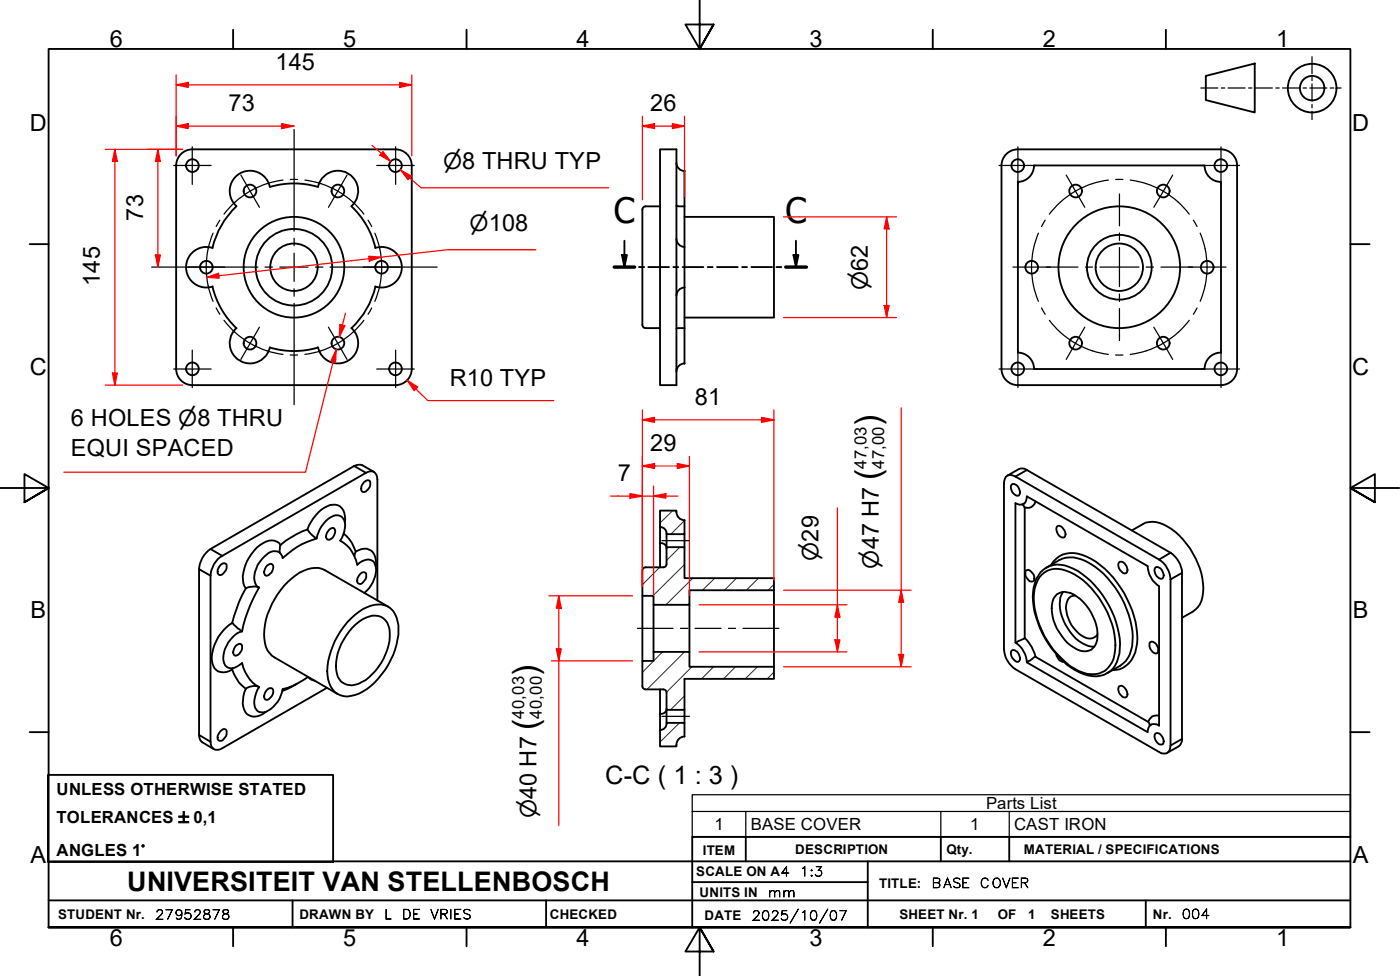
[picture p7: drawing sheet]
<svg xmlns="http://www.w3.org/2000/svg" width="287mm" height="200mm" viewBox="0 0 287 200" stroke-linecap="round" stroke-linejoin="round" font-family="sans-serif">
<!-- layer: Hatch -->
<g fill="none" stroke="#1e1e47" stroke-width=".21">
<path d="M135.3 116.3l-3.5 3.5M138 104.6l-2.6 2.6M139.4 112.1l-2.7 2.8M140.4 115.7l-6.5 6.4M140.4 106.7l-2.8 2.8M142.1 118.5l-5.5 5.5M146.6 118.5l-2.5 2.5M151.1 118.5l-2.5 2.5M155.6 118.5l-2.5 2.5M158.7 119.8l-1.2 1.2M135.9 133.6l-4.1 4.2M140.4 133.6l-7.7 7.7"/>
<path d="M141.4 123.6l-.3 .4M141.9 136.7l-5.2 5.2M146.4 136.7l-2.5 2.4M150.9 136.7l-2.5 2.4M155.4 136.7l-2.6 2.4M158.7 137.7l-1.3 1.4M139.4 148.1l-4 4M140.4 142.6l-2.9 2.9"/>
</g>
<!-- layer: Visible Edges(ISO) -->
<g fill="none" stroke="#000" stroke-width=".38">
<path d="M36.1 33.9v41.7M39.4 30.6h41.8M39.5 30.6a3.3 3.3 0 0 0-3.4 3.3M55.3 38.3a4.2 4.2 0 0 0-6.1-2.7 4.2 4.2 0 0 0-.7 6.7 17.2 17.2 0 0 0-4.9 8.5M55.4 38.3a17.2 17.2 0 0 1 9.8 0 4.2 4.2 0 0 1 6.2-2.8 4.2 4.2 0 0 1 .7 6.7 17.5 17.5 0 0 1 4.9 8.6M81.1 30.6a3.3 3.3 0 0 1 3.4 3.3M84.5 33.9v41.7M135.4 30.6h3.3v48.3h-3.3zM138.7 33.4a1.68 1.68 0 0 0 1.7 1.7M140.4 35v7.3M205.4 33.9v41.7M208.8 30.6a3.3 3.3 0 0 0-3.4 3.3"/>
<path d="M208.8 30.6h41.6M208.8 37.3v35M212.1 33.9a3.3 3.3 0 0 1-3.3 3.4M212.1 33.9h35M247.1 33.9a3.3 3.3 0 0 0 3.3 3.4M250.4 30.6a3.3 3.3 0 0 1 3.3 3.3M250.4 37.3v35M253.7 33.9v41.7M43.6 58.7a17.2 17.2 0 0 0 4.9 8.6M43.6 50.8a4.2 4.2 0 0 0-5.4 4 4.2 4.2 0 0 0 5.4 3.9M77 50.8a4.2 4.2 0 0 1 5.4 4 4.2 4.2 0 0 1-5.4 3.9M77 58.7a17.2 17.2 0 0 1-4.9 8.6"/>
<path d="M131.8 42.9v23.7M132.4 42.3h3M132.4 42.3a.67 .67 0 0 0-.6 .7M138.7 42.2l1.7 .1M138.7 48.9a1.68 1.68 0 0 0 1.7 1.7M140.4 42.3v32.2M140.4 44.4h18.3v20.7h-18.3M140.4 58.9a1.68 1.68 0 0 0-1.7 1.7M36.1 75.6a3.3 3.3 0 0 0 3.4 3.3M39.4 78.9h41.8M48.5 67.2a4.2 4.2 0 0 0 .7 6.7 4.2 4.2 0 0 0 6.1-2.7M55.4 71.2a17.2 17.2 0 0 0 9.8 0"/>
<path d="M72.1 67.2a4.2 4.2 0 0 1-.7 6.7 4.2 4.2 0 0 1-6.2-2.7M84.5 75.6a3.3 3.3 0 0 1-3.4 3.3M131.8 66.6a.67 .67 0 0 0 .6 .6M132.4 67.2h3M140.4 67.2h-1.4l-.3 .2M140.4 74.5a1.68 1.68 0 0 0-1.7 1.7M205.4 75.6a3.3 3.3 0 0 0 3.4 3.3M208.8 72.3a3.3 3.3 0 0 1 3.3 3.3M208.8 78.9h41.6M212.1 75.6h35M250.4 72.3a3.3 3.3 0 0 0-3.3 3.3M253.7 75.6a3.3 3.3 0 0 1-3.3 3.3"/>
<path d="M74.7 98.7a.73 .73 0 0 1 1.2 0 1.81 1.81 0 0 1-1.4 2.1 .9 .9 0 0 1-.3-1.4zM76.7 96.7l-2.3-1.3a2.08 2.08 0 0 0-1.8 .1l-29.4 17a5.4 5.4 0 0 0-2.4 4.1v34a1.66 1.66 0 0 0 .7 1.5l2.4 1.4M206.3 97.7a1.41 1.41 0 0 1 2 0l29.4 17a5.4 5.4 0 0 1 2.4 4v34.1a1.42 1.42 0 0 1-.7 1.5 1.42 1.42 0 0 1-1.7-.2l-29.4-16.9a5.4 5.4 0 0 1-2.4-4.2v-34zM206.6 97.5l2.4-1.4a1.71 1.71 0 0 1 1.6 .2l29.5 17a5.4 5.4 0 0 1 2.3 4.1v34a1.87 1.87 0 0 1-.7 1.6l-2.3 1.3M207.5 99.3a1.27 1.27 0 0 1 1.7 1.3 .67 .67 0 0 1-.2 .9 .67 .67 0 0 1-1-.2 1.63 1.63 0 0 1-.5-2zM45.3 115.8a.73 .73 0 0 1 1.2 0 1.91 1.91 0 0 1-1.5 2.1 1.2 1.2 0 0 1 0-1.8zM54.8 115.9a.73 .73 0 0 1 1.2 0 1.7 1.7 0 0 1-1.5 2.1 1.2 1.2 0 0 1 0-1.8zM57.5 111.7l-.1 1.6M63.1 108.5a5.7 5.7 0 0 0 1.9 1.9l-1 .3a15.9 15.9 0 0 0-6 3.7 1.75 1.75 0 0 0-2.9-1.1 6.2 6.2 0 0 0-2.9 5.6 1.6 1.6 0 0 0 .9 1.5l-1.9 3.8-.9 2.6-.6 2.6M65 110.4a6.1 6.1 0 0 1 3.8-4.8 1.96 1.96 0 0 1 1.9 2.7l-.3 1.2-.6 1.3a6.7 6.7 0 0 1 3.5 5 2.68 2.68 0 0 1 3.2-.8 3.9 3.9 0 0 1 0 4.4l-.8 1.2-1 .9M67.6 108.5a.64 .64 0 0 1 1.1 .1 1.69 1.69 0 0 1-1.4 2 1.07 1.07 0 0 1 0-1.8zM73 113l-.3 1"/>
<path d="M73.9 117.6a.73 .73 0 0 1 1.2 0 1.88 1.88 0 0 1-1.2 2.1 .57 .57 0 0 1-.6-.7v-.4zM132.4 116.3h3.7M132.4 116.3a.67 .67 0 0 0-.6 .6M135.4 111.3a1.12 1.12 0 0 1 1.3 1.2M135.4 108a1.3 1.3 0 0 1 1.3 1.3M136.7 115.6v-3.5h3.7v6.4h18.3v2.5h-17.3v3h-7.4v-1.9h-2.2v-5.1M136.7 109.5v2.6M136.7 115.6a.67 .67 0 0 1-.7 .7M138.7 105v-.4h-3.3v11.7M138.7 104.9a1.68 1.68 0 0 0 1.7 1.7M140.4 106.6v2.9h-3.7v-.2M140.4 109.5v2.6"/>
<path d="M209.7 103.4l.5 .6M209.9 103.3h.2M210.4 116.9a.89 .89 0 0 1 1.4 .6 1.34 1.34 0 0 1 .2 1.6 .91 .91 0 0 1-1.3-.5 1.41 1.41 0 0 1-.3-1.7zM216.9 107.9a1.16 1.16 0 0 1 1.5 .9 .81 .81 0 0 1 .2 .8 .81 .81 0 0 1-.7 .6 1.77 1.77 0 0 1-1-2.3zM217.2 114.8a8.4 8.4 0 0 0-4.7 3.9 13.3 13.3 0 0 0 .8 10 19.5 19.5 0 0 0 7.2 8.7 6.5 6.5 0 0 0 6.6 .5l2.6-1.4M229.6 115.3a1.07 1.07 0 0 1 1.5 .8 .86 .86 0 0 1-.5 1.4 1.74 1.74 0 0 1-1-2.2zM232.2 108.7l2.2-1.3a4.8 4.8 0 0 1 5.1 .5 16.3 16.3 0 0 1 7.3 12.7 5.2 5.2 0 0 1-2.1 4.7l-2.3 1.3M237 116.3a1.27 1.27 0 0 1 1.6 1.3 .64 .64 0 0 1 0 .8 .64 .64 0 0 1-.9 .1 1.76 1.76 0 0 1-.7-2.2zM47.6 127.7l2.1 1.7a5.8 5.8 0 0 0-3.7 4.2 2.94 2.94 0 0 0 .5 3.1 2.08 2.08 0 0 0 2.6-.4l.6-.4a7.7 7.7 0 0 0 3.4 4.9 4.5 4.5 0 0 0-.5 4.6 1.82 1.82 0 0 0 2.5 .2 6.1 6.1 0 0 0 2.9-4.4 13.1 13.1 0 0 0 5.2-2.5M47.8 136.9l-.2 .3M48.5 132.3a.7 .7 0 0 1 1.2 0 1.79 1.79 0 0 1-1.5 2.1 1.17 1.17 0 0 1 0-1.8zM53 120.4a3.8 3.8 0 0 0-2.6 .2"/>
<path d="M72 126.7a8.3 8.3 0 0 1 6.3-2.8 3.9 3.9 0 0 1 3.2 3.4 13.3 13.3 0 0 1-1.9 9 13.5 13.5 0 0 1-6.8 6.1 4 4 0 0 1-5.5-3.1 14.5 14.5 0 0 1 3.2-10.9zM72.8 128.1a5.2 5.2 0 0 1 5.4-1.7 3.7 3.7 0 0 1 1.7 4.1 11.9 11.9 0 0 1-5.7 9.3 3.3 3.3 0 0 1-4.9-1.1 9.8 9.8 0 0 1 1.7-8.4zM77.4 123.1v-24.9a1.42 1.42 0 0 0-.7-1.5 1.42 1.42 0 0 0-1.6 .2l-29.5 17a5 5 0 0 0-2.4 4.1v34a1.45 1.45 0 0 0 .7 1.6 1.45 1.45 0 0 0 1.7-.2l21.5-12.4M79.6 124.3l-13-7.5a5.7 5.7 0 0 0-6 1.1 15.7 15.7 0 0 0-6.4 13 4.4 4.4 0 0 0 2.1 3.8l13 7.5M131.8 122.1v13.3M134 124v9.6M141.4 124v9.6M158.7 121v15.7M207.5 133.3a1.27 1.27 0 0 1 1.7 1.3 .66 .66 0 0 1-.3 1 .66 .66 0 0 1-.9-.3 1.53 1.53 0 0 1-.5-2zM208.3 131.7v-28.6a1.46 1.46 0 0 0 1.6 .1 1.46 1.46 0 0 0 .7-1.5l24.8 14.3a5.4 5.4 0 0 0 2.3 4.1v28.6a1.42 1.42 0 0 0-1.6-.2 1.42 1.42 0 0 0-.7 1.6l-24.8-14.3M210.2 130.7l-1.9 1a5.4 5.4 0 0 1 2.3 4.1l1.8-1.2M216.7 134l.2 .7a1.26 1.26 0 0 0 1.3 .9"/>
<path d="M216.8 121.8a3.1 3.1 0 0 1 3.5 .1 10.1 10.1 0 0 1 4.7 9.3 2.63 2.63 0 0 1-4.1 1.9 9.6 9.6 0 0 1-5-9.8l.2-.6zM218 121.3a6.3 6.3 0 0 0 .1 5.8 9.2 9.2 0 0 0 5.2 5.3l1.2 .1M220.5 122a1.85 1.85 0 0 0-1.8 2 6.9 6.9 0 0 0 4.3 6.8 1.85 1.85 0 0 0 2.1-.8M235.9 131.6a1.27 1.27 0 0 1 1.7 1.3 .67 .67 0 0 1-.3 1 .67 .67 0 0 1-.9-.3 1.63 1.63 0 0 1-.5-2zM45.3 149.8a.75 .75 0 0 1 1.1-.3 1.63 1.63 0 0 1-1.4 2.3 .71 .71 0 0 1-.4-1zM53.1 140.8a2.97 2.97 0 0 0-2.7 .4M54.8 141.4a.73 .73 0 0 1 1.2 0 1.88 1.88 0 0 1-1.2 2 .86 .86 0 0 1-.4-1.4zM131.8 140.7v-5.3h2.2v-1.8h7.4v3.1h17.3v2.4h-18.3v6.4h-3.7v-3.5M131.8 140.6a.67 .67 0 0 0 .6 .7M132.4 141.3h3.7M135.4 141.3v11.7h3.3v-.3M136 141.3a.67 .67 0 0 1 .7 .7"/>
<path d="M136.7 148.3a1.3 1.3 0 0 1-1.3 1.3M136.7 148.3v-.2h3.7v2.8M136.7 145.2a1.09 1.09 0 0 1-1.3 1.1M136.7 145.5v2.6M140.4 145.5v2.6M140.4 150.9a1.68 1.68 0 0 0-1.7 1.7M229.6 140.7a1.16 1.16 0 0 1 1.5 .8 1 1 0 0 1-.2 1.4 1.63 1.63 0 0 1-1.3-2.2zM235.5 148l.3 .7M236.2 148.5h-.1M237 150.4a1.43 1.43 0 0 1 1.6 1.9 .83 .83 0 0 1-.8 .3 .83 .83 0 0 1-.6-.6 1.48 1.48 0 0 1-.2-1.6z"/>
<circle cx="39.5" cy="33.9" r="1.3"/>
<circle cx="51.3" cy="39.1" r="1.3"/>
<circle cx="69.3" cy="39.1" r="1.3"/>
<circle cx="81.1" cy="33.9" r="1.3"/>
<circle cx="208.8" cy="33.9" r="1.3"/>
<circle cx="220.6" cy="39.1" r="1.3"/>
<circle cx="238.6" cy="39.1" r="1.3"/>
<circle cx="250.4" cy="33.9" r="1.3"/>
<circle cx="42.3" cy="54.8" r="1.3"/>
<circle cx="60.3" cy="54.8" r="4.9"/>
<circle cx="60.3" cy="54.8" r="7.8"/>
<circle cx="60.3" cy="54.8" r="10.3"/>
<circle cx="78.3" cy="54.8" r="1.3"/>
<circle cx="211.6" cy="54.8" r="1.3"/>
<circle cx="229.6" cy="54.8" r="12.5"/>
<circle cx="229.6" cy="54.8" r="4.9"/>
<circle cx="229.6" cy="54.8" r="6.6"/>
<circle cx="247.6" cy="54.8" r="1.3"/>
<circle cx="39.5" cy="75.6" r="1.3"/>
<circle cx="51.3" cy="70.3" r="1.3"/>
<circle cx="69.3" cy="70.3" r="1.3"/>
<circle cx="81.1" cy="75.6" r="1.3"/>
<circle cx="208.8" cy="75.6" r="1.3"/>
<circle cx="220.6" cy="70.3" r="1.3"/>
<circle cx="238.6" cy="70.3" r="1.3"/>
<circle cx="250.4" cy="75.6" r="1.3"/>
</g>
<!-- layer: Visible Tangent Edges(ISO) -->
<g fill="none" stroke="#000" stroke-width=".38">
<path d="M72.6 95.5l2.5 1.4M210.6 96.3l-2.3 1.4M40.8 116.6l2.4 1.4M43.2 112.5l2.4 1.4M70.5 109.3a7.2 7.2 0 0 1 2.5 3.7 2.72 2.72 0 0 1 3.5 .2 4.1 4.1 0 0 1 .6 2.9M70.7 107.1a3.2 3.2 0 0 0-1.4-3.5 4.6 4.6 0 0 0-4.5 2l-1 1.3-.7 1.6a17.1 17.1 0 0 0-5.6 3.2 2.42 2.42 0 0 0-3.5-.4 8.6 8.6 0 0 0-4.1 8.2l.5 1.1a25.4 25.4 0 0 0-2.8 7.1 8.9 8.9 0 0 0-4.2 7.5 2.41 2.41 0 0 0 3.6 2.3l.6-.3a8.5 8.5 0 0 0 2.8 4 5.7 5.7 0 0 0 0 4.8 2.76 2.76 0 0 0 4.1-.1M212.4 102.7a1.7 1.7 0 0 1-2.2 1.3v26.7l1.4 1.8 .8 2.1 23.1 13.4a1.7 1.7 0 0 1 2.2-1.3M213.7 117.8a4.8 4.8 0 0 1 5.8-.5 16.9 16.9 0 0 1 8.1 9.4 12.3 12.3 0 0 1 .5 9.1 4.6 4.6 0 0 1-5.9 2.1 15 15 0 0 1-7.4-6.6 15.9 15.9 0 0 1-2.6-10.7 6.1 6.1 0 0 1 1.5-2.8zM214.6 116.3a5.4 5.4 0 0 1 5.6 .3 19.4 19.4 0 0 1 9.5 14.3 8 8 0 0 1-1.9 6.6l-.7 .4M215.6 115.7a4.9 4.9 0 0 1 6.4-2 17.2 17.2 0 0 1 9.1 9 15.5 15.5 0 0 1 1.8 11 4.9 4.9 0 0 1-4.7 3.7M217.2 114.8a6.2 6.2 0 0 1 6.5 .8 19.6 19.6 0 0 1 8.6 14.9 7.2 7.2 0 0 1-2 5.5l-.6 .5M240.1 113.3l-2.4 1.4"/>
<path d="M242.4 117.4l-2.3 1.3M63.2 138.7a1.95 1.95 0 0 0 1.3 .8M40.8 150.6l2.4 1.4M60.9 140.1l-2 1.1-1 .4M242.4 151.4l-2.3 1.4"/>
</g>
<!-- layer: Symbols(ISO) -->
<path d="M142 166.3v-3.4h135v3.4M142 166.3v5.2h135v-5.2M142 166.3h135M153 166.3v5.2M193 166.3v5.2M207 166.3v5.2" fill="none" stroke="#000" stroke-width=".25"/>
<!-- layer: Section View Lines(ISO) -->
<g fill="none" stroke="#000" stroke-width=".38">
<path d="M126 54.7h4.2M127.6 52.3h1l-.5 2.4zM128.1 49.3v5.4M131.1 54.7h1M133 54.7h4.2M138.1 54.7h1M140 54.7h4.3M145.2 54.7h1M147.1 54.7h4.2M152.2 54.7h1M154.1 54.7h4.3M159.3 54.7h1"/>
<path d="M161.2 54.7h4.2M162.8 52.3h1l-.5 2.4zM163.3 49.3v5.4"/>
</g>
<path d="M126 54.7h4.2M161.2 54.7h4.2" fill="none" stroke="#000" stroke-width=".7"/>
<path d="M127.6 52.3h1l-.5 2.4zM162.8 52.3h1l-.5 2.4z" fill="#000"/>
<!-- layer: Border_0 -->
<g fill="none" stroke="#000" stroke-width=".38">
<path d="M47.8 6.1v3.9M95.7 6.1v3.9M143.5 0v10l-2.9-5h5.8l-2.9 5 2.9-5M191.3 6.1v3.9M239.1 6.1v3.9M6.1 50h3.9M277 50h3.9M0 100h10l-5-2.8v5.7l5-2.9-5 2.9M287 100h-10l5-2.8v5.7l-5-2.9 5 2.9M6.1 150.1h3.9M277 150.1h3.9M10 190.1v-180.1h267v180.1h-267h267"/>
<path d="M47.8 190.1v3.8M95.7 190.1v3.8M146.4 195l-2.9-4.9 2.9 4.9h-5.8l2.9-4.9v9.9M191.3 190.1v3.8M239.1 190.1v3.8"/>
</g>
<!-- layer: Sketch Geometry(ISO) -->
<g fill="none" stroke="#000" stroke-width=".38">
<path d="M247.3 15.6l10.1-2.6v10.1l-10.1-2.6zM9.8 158.8h58.5v17.9h-58.5zM10 176.5h267M153 171.5v5M178 176.5v13.6M193 171.5v5M207 171.5v5M277 171.5h-135v18.6M10 190.1h267M10 184.5h267M60 184.5v5.6M112 184.5v5.6"/>
<path d="M142 180.8h36M235 184.5v5.6"/>
<circle cx="269.1" cy="18.1" r="5"/>
<circle cx="269.1" cy="18.1" r="2.51"/>
</g>
<!-- layer: Center Mark(ISO) -->
<g fill="none" stroke="#000" stroke-width=".25">
<path d="M35.6 33.9h7.7M39.4 30.1v7.7M49.4 35.9l3.8 6.6M60.3 26.5v20.9M71.2 35.9l-3.8 6.6M77.3 33.9h7.7M81.2 30.1v7.7M204.9 33.9h7.7M208.8 30.1v7.7M218.7 35.9l3.8 6.6M229.6 39.8v6.5M240.5 35.9l-3.8 6.6"/>
<path d="M246.6 33.9h7.7M250.4 30.1v7.7M31.1 54.7h21.8M38.5 54.7h7.6M54.4 54.7h1.5M57.4 54.7h5.8M60.3 48.8v1.6M60.3 51.9v5.8M60.3 59.2v1.5M64.7 54.7h1.5M67.7 54.7h22M74.5 54.7h7.6"/>
<path d="M207.8 54.7h7.7M214.6 54.7h6.5M222.6 54.7h1.5M225.6 54.7h8M229.6 47.8v1.5M229.6 50.7v8M235.1 54.7h1.5M238.1 54.7h6.5M243.8 54.7h7.7M35.6 75.6h7.7M39.4 71.8v7.6M53.2 67.1l-3.8 6.6"/>
<path d="M60.3 62.2v20.7M67.4 67.1l3.8 6.6M77.3 75.6h7.7M81.2 71.8v7.6M204.9 75.6h7.7M208.8 71.8v7.6M222.5 67.1l-3.8 6.6M229.6 60.3v1.5M229.6 63.2v6.6M236.7 67.1l3.8 6.6M246.6 75.6h7.7M250.4 71.8v7.6"/>
</g>
<!-- layer: Centerline(ISO) -->
<g fill="none" stroke="#000" stroke-width=".25">
<path d="M58 36.9a18 18 0 0 0-12.1 7M59.5 36.8h1.5M62.5 36.9a18 18 0 0 1 12.1 7M227.3 36.9a18 18 0 0 0-12.1 7M228.8 36.8h1.5M231.8 36.9l3.3 .7M235.1 37.6a18 18 0 0 1 8.8 6.3M43.7 47.8a18 18 0 0 0 0 14M45.1 45.1l-.8 1.3M75.5 45.1l.7 1.3M76.9 47.8a18 18 0 0 1 0 14M213 47.8a18 18 0 0 0 0 14"/>
<path d="M214.4 45.1l-.8 1.3M244.8 45.1l.7 1.3M246.2 47.8a18 18 0 0 1 0 14M44.3 63.1l.8 1.3M45.9 65.6a18 18 0 0 0 12.1 7M59.5 72.8h1.5M74.6 65.6a18 18 0 0 1-12.1 7M76.2 63.1l-.7 1.3M213.6 63.1l.8 1.3M215.2 65.6a18 18 0 0 0 12.1 7M228.8 72.8h1.5M243.9 65.6a18 18 0 0 1-12.1 7"/>
<path d="M245.5 63.1l-.7 1.3"/>
</g>
<!-- layer: Sketch Geometry(ISO) -->
<g fill="none" stroke="#000" stroke-width=".25">
<path d="M246.3 18h3.5M250.5 18h.7M251.9 18h3.5M256.1 18h.7M257.5 18h3.5M261.7 18h.7M263.1 18h3.5M267.3 18h.7M268.7 18h3.5M269.1 11.6v3.5M269.1 15.8v.7M269.1 17.2v3.5"/>
<path d="M272.9 18h.7M274.3 18h.8M269.1 21.4v.7M269.1 22.8v1.7"/>
</g>
<!-- layer: Dimensions(ISO) -->
<path d="M114.6 122.1v2.6" fill="none" stroke="#f00" stroke-width=".25"/>
<path d="M114.6 122.1l.5 2.6h-1z" fill="#f00"/>
<path d="M114.6 122.1l.5 2.6h-1zM114.6 133v2.4" fill="none" stroke="#f00" stroke-width=".25"/>
<path d="M114.1 133h1l-.5 2.4z" fill="#f00"/>
<path d="M112.6 122.1h17.1M113.1 135.4h16.6M114.1 133h1l-.5 2.4zM114.6 124.7v8.3M114.6 135.4v33.8M184.8 121v2.4" fill="none" stroke="#f00" stroke-width=".25"/>
<path d="M184.8 121l.6 2.4h-1.1z" fill="#f00"/>
<path d="M184.8 121l.6 2.4h-1.1zM184.8 134.1v2.6" fill="none" stroke="#f00" stroke-width=".25"/>
<path d="M184.3 134.1h1.1l-.6 2.6z" fill="#f00"/>
<path d="M184.8 83.6v37.4M160.7 121h26.2M160.7 136.7h26.2M171.8 124v2.5M184.3 134.1h1.1l-.6 2.6zM184.8 123.4v10.7" fill="none" stroke="#f00" stroke-width=".25"/>
<path d="M171.8 124l.5 2.5h-1z" fill="#f00"/>
<path d="M171.8 124l.5 2.5h-1zM171.8 131.1v2.5" fill="none" stroke="#f00" stroke-width=".25"/>
<path d="M171.3 131.1h1l-.5 2.5z" fill="#f00"/>
<path d="M129.2 101.7h2.6M171.8 104.1v19.9M143.4 124h30.3M143.4 133.6h30.3M171.3 131.1h1l-.5 2.5zM171.8 126.5v4.6" fill="none" stroke="#f00" stroke-width=".25"/>
<path d="M129.2 101.2l2.6 .5-2.6 .4z" fill="#f00"/>
<path d="M129.2 101.2l2.6 .5-2.6 .4zM134 101.7h2.6" fill="none" stroke="#f00" stroke-width=".25"/>
<path d="M134 101.7l2.6-.5v.9z" fill="#f00"/>
<path d="M131.8 99.6v20.5M131.8 95.5h2.4M134 99.6v22.4M125.2 101.7h4M131.8 101.7h2.2M134 101.7l2.6-.5v.9zM136.6 101.7h2.5" fill="none" stroke="#f00" stroke-width=".25"/>
<path d="M131.8 95.5l2.4-.5v1z" fill="#f00"/>
<path d="M131.8 95.5l2.4-.5v1zM138.9 95.5h2.5" fill="none" stroke="#f00" stroke-width=".25"/>
<path d="M138.9 95l2.5 .5-2.5 .5z" fill="#f00"/>
<path d="M131.8 93.5v26.6M131.8 86h2.4M134.2 95.5h4.7M138.9 95l2.5 .5-2.5 .5zM141.4 93.5v17.2M141.4 110.9v11.1" fill="none" stroke="#f00" stroke-width=".25"/>
<path d="M131.8 86l2.4-.5v1.1z" fill="#f00"/>
<path d="M131.8 86l2.4-.5v1.1zM156.2 86h2.5" fill="none" stroke="#f00" stroke-width=".25"/>
<path d="M156.2 85.5l2.5 .5-2.5 .6z" fill="#f00"/>
<path d="M131.8 25.8h2.4M131.8 84v36.1M134.2 86h22M156.2 85.5l2.5 .5-2.5 .6zM158.7 84v34.9" fill="none" stroke="#f00" stroke-width=".25"/>
<path d="M131.8 25.8l2.4-.5v1.1z" fill="#f00"/>
<path d="M131.8 25.8l2.4-.5v1.1zM137.9 25.8h2.5" fill="none" stroke="#f00" stroke-width=".25"/>
<path d="M137.9 25.3l2.5 .5-2.5 .6z" fill="#f00"/>
<path d="M131.8 23.8v17.2M134.2 25.8h3.7M137.9 25.3l2.5 .5-2.5 .6zM140.4 23.8v16.5M181.9 44.4v2.5" fill="none" stroke="#f00" stroke-width=".25"/>
<path d="M181.9 44.4l.5 2.5h-1z" fill="#f00"/>
<path d="M181.9 44.4l.5 2.5h-1zM181.9 62.6v2.5" fill="none" stroke="#f00" stroke-width=".25"/>
<path d="M181.4 62.6h1l-.5 2.5z" fill="#f00"/>
<path d="M160.7 44.4h23.2M181.9 46.9v15.7M69 71.6l-.6 2.5M160.7 65.1h23.2M181.4 62.6h1l-.5 2.5z" fill="none" stroke="#f00" stroke-width=".25"/>
<path d="M69 71.6l-.2 2.6-.9-.2z" fill="#f00"/>
<path d="M69 71.6l-.2 2.6-.9-.2zM70.2 66.6l-.6 2.5" fill="none" stroke="#f00" stroke-width=".25"/>
<path d="M69.7 66.5l1 .2-1.1 2.4z" fill="#f00"/>
<path d="M78.2 52.7l-2.5 .3M69 71.6l-6.3 25.2h-49.6M69.7 66.5l1 .2-1.1 2.4zM70.9 64.2l-.7 2.4" fill="none" stroke="#f00" stroke-width=".25"/>
<path d="M75.6 52.5l2.6 .2-2.4 .8z" fill="#f00"/>
<path d="M44.9 56.5l-2.5 .3M75.6 52.5l2.6 .2-2.4 .8z" fill="none" stroke="#f00" stroke-width=".25"/>
<path d="M42.4 56.8l2.4-.8 .2 1z" fill="#f00"/>
<path d="M82.1 34.8l1.9 1.6M42.4 56.8l2.4-.8 .2 1zM75.7 53l-30.8 3.5M109.9 51.2h-18.1l-13.6 1.5" fill="none" stroke="#f00" stroke-width=".25"/>
<path d="M82.1 34.8l2.2 1.3-.6 .7z" fill="#f00"/>
<path d="M78.2 31.4l1.9 1.7M82.1 34.8l2.2 1.3-.6 .7z" fill="none" stroke="#f00" stroke-width=".25"/>
<path d="M78.5 31.1l1.6 2-2.2-1.3z" fill="#f00"/>
<path d="M36.1 25.8h2.5M76.3 29.8l1.9 1.6M78.5 31.1l1.6 2-2.2-1.3zM82.1 34.8l4.3 3.7h38.4" fill="none" stroke="#f00" stroke-width=".25"/>
<!-- layer: Centerline(ISO) -->
<path d="M135.8 110.8h5.6M130.7 128.8h7.3M139.6 128.8h1.5M142.6 128.8h5.3M149.4 128.8h1.5M152.4 128.8h7.4M135.8 146.8h5.6" fill="none" stroke="#000" stroke-width=".25"/>
<!-- layer: Dimensions(ISO) -->
<path d="M36.1 25.8l2.5-.5v1.1z" fill="#f00"/>
<path d="M36.1 25.8l2.5-.5v1.1zM57.8 25.8h2.5" fill="none" stroke="#f00" stroke-width=".25"/>
<path d="M57.8 25.3l2.5 .5-2.5 .6z" fill="#f00"/>
<path d="M36.1 17.4h2.5M36.1 23.8v8.1M38.6 25.8h19.2M57.8 25.3l2.5 .5-2.5 .6z" fill="none" stroke="#f00" stroke-width=".25"/>
<path d="M36.1 17.4l2.5-.5v1z" fill="#f00"/>
<path d="M36.1 17.4l2.5-.5v1zM82 17.4h2.5" fill="none" stroke="#f00" stroke-width=".25"/>
<path d="M82 16.9l2.5 .5-2.5 .5z" fill="#f00"/>
<path d="M36.1 15.4v16.5M38.6 17.4h43.4M82 16.9l2.5 .5-2.5 .5zM84.5 15.4v16.5M32.4 30.6v2.5" fill="none" stroke="#f00" stroke-width=".25"/>
<path d="M32.4 30.6l.5 2.5h-1z" fill="#f00"/>
<path d="M32.4 30.6l.5 2.5h-1zM32.4 52.3v2.4" fill="none" stroke="#f00" stroke-width=".25"/>
<path d="M31.9 52.3h1l-.5 2.4z" fill="#f00"/>
<path d="M23.6 30.6v2.5M30.4 30.6h7.1M32.4 33.1v19.2M31.9 52.3h1l-.5 2.4z" fill="none" stroke="#f00" stroke-width=".25"/>
<path d="M23.6 30.6l.5 2.5h-1z" fill="#f00"/>
<path d="M23.6 30.6l.5 2.5h-1zM23.6 76.5v2.4" fill="none" stroke="#f00" stroke-width=".25"/>
<path d="M23.1 76.5h1l-.5 2.4z" fill="#f00"/>
<path d="M21.6 30.6h15.9M23.6 33.1v43.4M21.6 78.9h15.9M23.1 76.5h1l-.5 2.4zM83.5 77.9l1.8 1.8" fill="none" stroke="#f00" stroke-width=".25"/>
<path d="M83.5 77.9l2.2 1.4-.7 .8z" fill="#f00"/>
<path d="M83.5 77.9l2.2 1.4-.7 .8zM85.3 79.7l2.5 2.4h25.8" fill="none" stroke="#f00" stroke-width=".25"/>
<g font-size="7.2">
<text x="125.9" y="45.7">C</text>
<text x="161.1" y="45.7">C</text>
</g>
<g font-size="6.9">
<text x="180.3" y="87.4" transform="rotate(-90 180.3 87.4)">)</text>
<text x="180.3" y="98.4" transform="rotate(-90 180.3 98.4)">(</text>
<text x="110.1" y="138.5" transform="rotate(-90 110.1 138.5)">)</text>
<text x="110.1" y="149.6" transform="rotate(-90 110.1 149.6)">(</text>
</g>
<text font-size="5.5" x="26.1" y="182.6">UNIVERSITEIT VAN STELLENBOSCH</text>
<text font-size="5.2" x="124.1" y="160.7">C-C ( 1 : 3 )</text>
<g font-size="4.8">
<text x="22.5" y="9.7">6</text>
<text x="70.4" y="9.7">5</text>
<text x="118.2" y="9.7">4</text>
<text x="166.1" y="9.7">3</text>
<text x="213.9" y="9.7">2</text>
<text x="261.7" y="9.7">1</text>
<text x="56.5" y="14.4">145</text>
<text x="46.9" y="22.8">73</text>
<text x="133.3" y="22.8">26</text>
<text x="6.1" y="26.8">D</text>
<text x="277.4" y="26.8">D</text>
<text x="29.3" y="45.2" transform="rotate(-90 29.3 45.2)">73</text>
<text x="20.5" y="58.6" transform="rotate(-90 20.5 58.6)">145</text>
<text x="6.1" y="76.8">C</text>
<text x="277.4" y="76.8">C</text>
<text x="92.3" y="79.1">R10 TYP</text>
<text x="142.5" y="83">81</text>
<text x="14.5" y="87.3">6 HOLES ⌀8 THRU</text>
<text x="14.5" y="93.5">EQUI SPACED</text>
<text x="133.3" y="92.5">29</text>
<text x="126.7" y="98.6">7</text>
<text x="6.2" y="126.7">B</text>
<text x="277.5" y="126.7">B</text>
<text x="6.2" y="176.8">A</text>
<text x="277.5" y="176.8">A</text>
<text x="22.5" y="193.9">6</text>
<text x="70.4" y="193.9">5</text>
<text x="118.2" y="193.9">4</text>
<text x="166.1" y="193.9">3</text>
<text x="213.9" y="193.9">2</text>
<text x="261.7" y="193.9">1</text>
</g>
<g font-size="4.6">
<text x="90.9" y="34.6">⌀8 THRU TYP</text>
<text x="96.3" y="47.3">⌀108</text>
<text x="178" y="59.4" transform="rotate(-90 178 59.4)">⌀62</text>
<text x="167.9" y="114.9" transform="rotate(-90 167.9 114.9)">⌀29</text>
<text x="180.3" y="116.5" transform="rotate(-90 180.3 116.5)">⌀47 H7</text>
<text x="110" y="167.7" transform="rotate(-90 110 167.7)">⌀40 H7</text>
</g>
<g font-size="3.4">
<text x="177.7" y="96.1" transform="rotate(-90 177.7 96.1)">47,03</text>
<text x="181.4" y="96.1" transform="rotate(-90 181.4 96.1)">47,00</text>
<text x="107.5" y="147.3" transform="rotate(-90 107.5 147.3)">40,03</text>
<text x="111.1" y="147.3" transform="rotate(-90 111.1 147.3)">40,00</text>
<text x="11.6" y="162.9">UNLESS OTHERWISE STATED</text>
<text x="202.2" y="165.8">Parts List</text>
<text x="11.6" y="168.7">TOLERANCES ±0,1</text>
<text x="146.6" y="170.2">1</text>
<text x="154" y="170.2">BASE COVER</text>
<text x="199" y="170.2">1</text>
<text x="208" y="170.2">CAST IRON</text>
<text x="11.6" y="175.5">ANGLES 1°</text>
</g>
<g font-size="2.7">
<text x="142.8" y="179.6">SCALE ON A4</text>
<text x="144.1" y="175.1">ITEM</text>
<text x="163.1" y="175.1">DESCRIPTION</text>
<text x="164" y="179.6">1:3</text>
<text x="194.1" y="175">Qty.</text>
<text x="210" y="175">MATERIAL / SPECIFICATIONS</text>
<text x="143.5" y="183.8">UNITS IN</text>
<text x="157.5" y="183.8">mm</text>
<text x="180.3" y="181.9">TITLE:</text>
<text x="191.1" y="181.9">BASE</text>
<text x="201" y="181.9">COVER</text>
<text x="11.9" y="188.4">STUDENT Nr.</text>
<text x="31.8" y="188.4">27952878</text>
<text x="61.4" y="188.3">DRAWN BY</text>
<text x="78.8" y="188.3">L</text>
<text x="82.4" y="188.3">DE</text>
<text x="88.3" y="188.3">VRIES</text>
<text x="112.8" y="188.3">CHECKED</text>
<text x="144.5" y="188.6">DATE</text>
<text x="154.2" y="188.6">2025/10/07</text>
<text x="184.5" y="188.3">SHEET Nr. 1</text>
<text x="204.7" y="188.3">OF</text>
<text x="210.9" y="188.3">1</text>
<text x="215.5" y="188.3">SHEETS</text>
<text x="236.5" y="188.3">Nr.</text>
<text x="242.4" y="188.3">004</text>
</g>
</svg>
